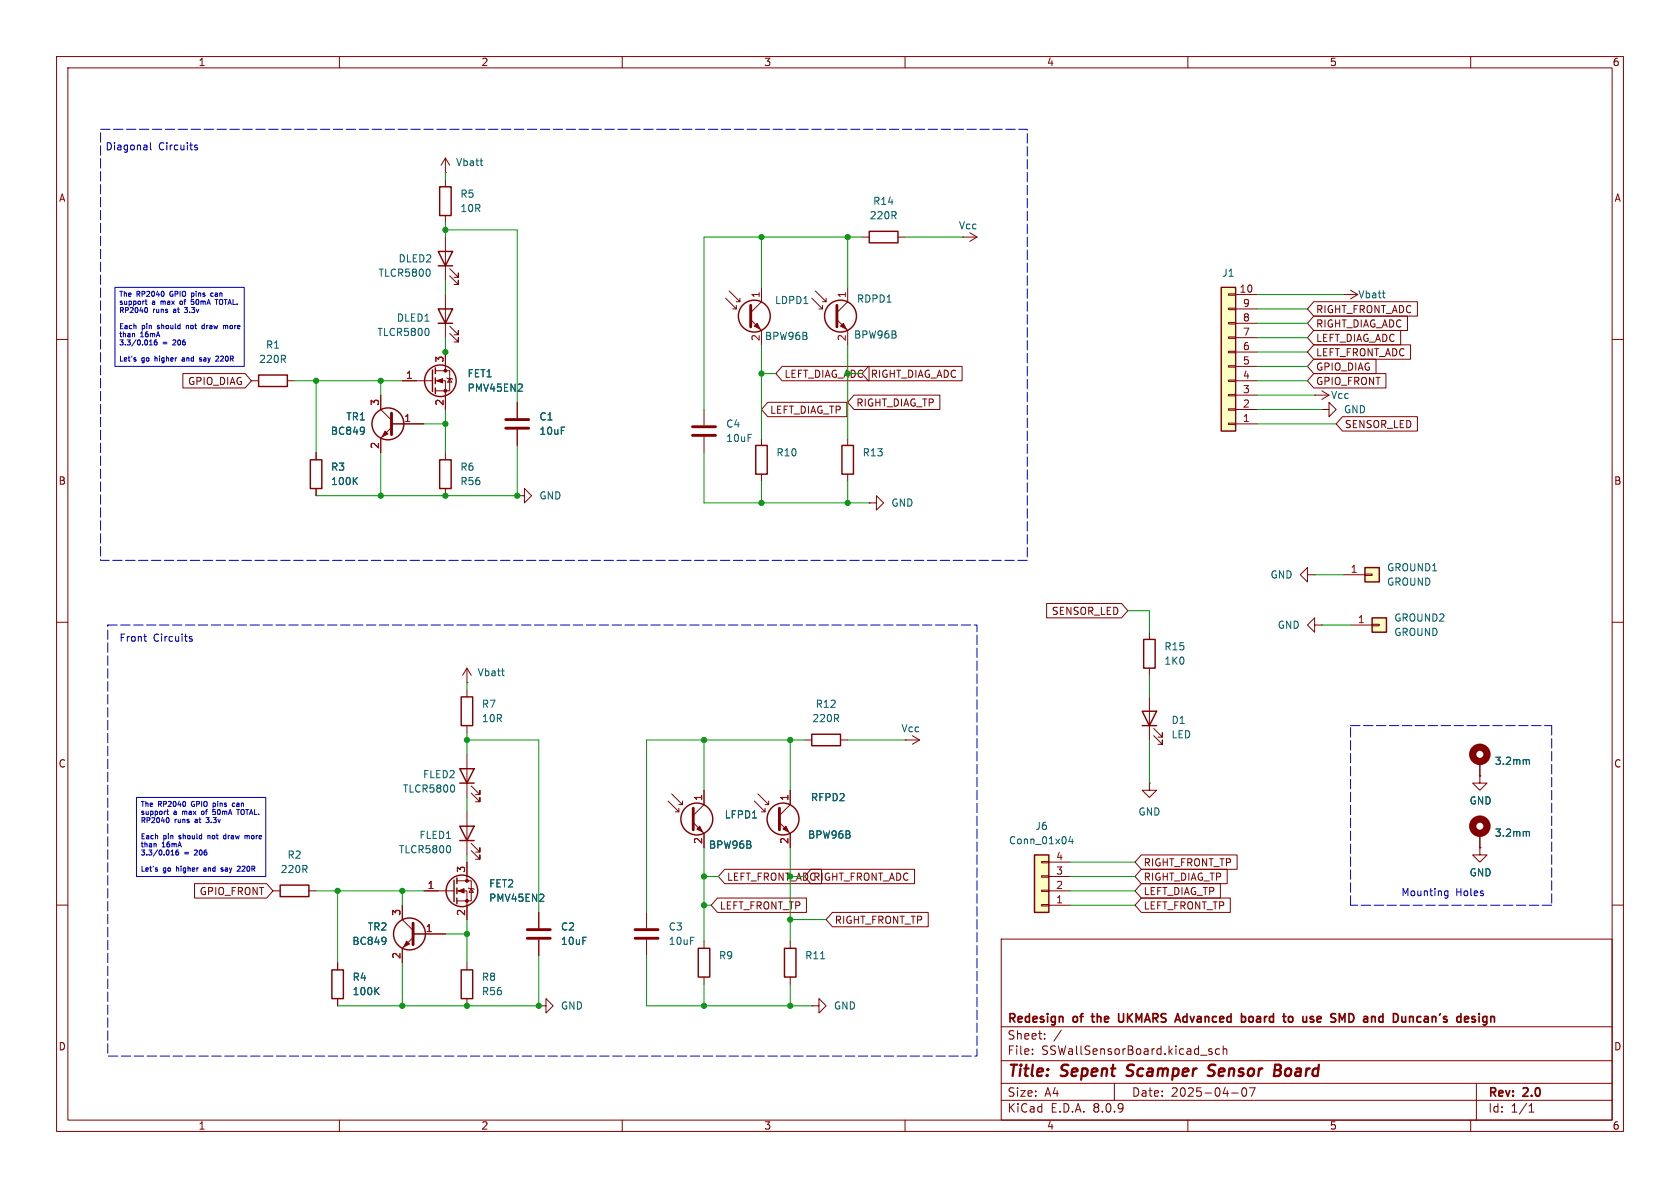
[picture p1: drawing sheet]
<svg xmlns="http://www.w3.org/2000/svg" width="297mm" height="210mm" viewBox="0 0 297 210" stroke-linecap="round" stroke-linejoin="round" font-family="sans-serif">
<g fill="none" stroke="#840000" stroke-width=".18">
<path d="M10 10h277v190h-277zM12 12h273v186h-273zM60 10v2M110 10v2M160 10v2M210 10v2M260 10v2M10 60h2M149.9 77.5v1.2M285 60h2M149.9 83.8v1.3M10 110h2"/>
<path d="M285 110h2M82.5 121.9v1.3M82.5 128.3v1.2M82.5 133.4v7.6M83.3 138.9l1.5 1.6v-.8v.8h-.7M139.7 139.7v2.5l-1.9 1.9M203.2 138.4v1.3h1.3l-1.3 1.3-1.3-1.3h1.3M203.2 138.4h.1M203.2 123.2v7.6M204 130l1.5 1.6v-.8v.8h-.8M204 128.8l1.5 1.5v-.8v.8h-.8M82.5 143.5v7.6"/>
<path d="M83.3 140.2l1.5 1.5v-.7v.7h-.7M83.3 150.4l1.5 1.5v-.8v.8h-.7M83.3 149.1l1.5 1.5v-.7v.7h-.7M133.3 141.6l2 1.9v-.6M134 140.3l1.9 1.9v-.6M134.6 143.5h.7M135.3 142.2h.6M137.8 145.4l1.9 1.9v2.6M10 160h2M82.5 170.2v1.3M82.5 176.5v1.3M124.5 166.4v1.2"/>
<path d="M124.5 172.7v1.3M139.7 166.4v1.2M139.7 172.7v1.3M143.5 177.8h1.3v-1.3l1.2 1.3-1.2 1.3v-1.3M143.5 177.8h.1M177 166h108v32h-108zM285 160h2M60 198v2M110 198v2M160 198v2M177 194.5h108M177 191.5h108"/>
<path d="M177 187.5h108M177 181.5h108M182.5 186.3v.1M182.5 185.5v.1M184.7 183.6v.1M184.7 182.8v.1M187.6 182.1l-1.3 2M197 191.5v3M210 198v2M214.2 185.5l-.3-.1-.2 .2v.2l.5 .2v.3h-.5M215.6 185.5l-.4-.1-.3 .3v.4l.1 .2h.6M216.2 185.5l.3-.1 .3 .1 .1 .9"/>
<path d="M216.2 184.9v1.5M217.7 193.2h1.2M219.7 192.4l.2-.1a.81 .81 0 0 1 .6 .6 .81 .81 0 0 1-.3 .8l-.2 .1a.81 .81 0 0 1-.3-1.4zM220.9 192.3h1l-.7 1.5M260 198v2M261 191.5v6.5M270.3 196.6h.9M270.3 195.5l.4-.4v1.5"/>
</g>
<path d="M199.1 190.1l.3 .1M199.4 188.4l-.1 .4 .1 .2M214.6 190a.85 .85 0 0 1-1.1 .1M214.6 188.2l-.7 .1a.46 .46 0 0 0-.2 .5 .46 .46 0 0 0 .3 .4l.6 .2M225.3 189.2h.7M225.5 188.2h.6a.49 .49 0 0 1 .4 .5 .49 .49 0 0 1-.5 .5M226 189.2l.3 .1a.58 .58 0 0 1-.3 .9h-.8" fill="none" stroke="#840000" stroke-width=".4"/>
<path d="M192.9 179.7h.6M197.8 179.2v1.2l.3 .3 .4-.1M221.4 179.8l-.3-.1-.3 .3v.4l.1 .2h.5M228.3 179.7l.3 .3v.4l-.3 .3M233.5 179.8l-.4-.1-.3 .2 .1 .7h.6M236.1 179.3l-.5-.1-.3 .3M239.1 179.3l-.6-.1v1.5l.6-.1M251.2 179.8l-.4-.1-.3 .3v.4l.1 .2h.6M262.8 179.8l-.4-.1-.3 .3v.4l.2 .2h.5M262.8 179.7v1.2l-.2 .3-.4-.1M233.6 180l-.8 .2M236.8 180.7v-1.5l.5 1.1 .5-1.1v1.5" fill="none" stroke="#840000" stroke-width=".3"/>
<g fill="none" stroke="#840000" stroke-width=".25">
<path d="M148.8 78.7h2.1v5.1h-2.1zM81.3 135.9h2.5l-1.3 2.5zM81.3 138.4h2.5M81.5 123.2h2.1v5.1h-2.1zM201.9 125.7h2.6l-1.3 2.6zM201.9 128.3h2.6M81.3 146.1h2.5l-1.3 2.5zM81.3 148.6h2.5M81.5 171.5h2.1v5h-2.1zM123.4 167.6h2.1v5.1h-2.1zM138.7 167.6h2v5.1h-2z"/>
<circle cx="138.4" cy="144.8" r="2.82"/>
</g>
<path d="M80.2 138.8l.2 .4-.2 .8M79.5 149.5l.2 .5-.2 .7M145.1 169.5h.7" fill="none" stroke="#006464" stroke-width=".18"/>
<path d="M137.8 142.9v3.8" fill="none" stroke="#840000" stroke-width=".51"/>
<path d="M138.4 146.6l.5-.5 .5 1z" fill="#840000" stroke="#840000" stroke-width=".18"/>
<path d="M215.9 50.8h2.5v25.4h-2.5z" fill="#ffffc2"/>
<g fill="none" stroke="#840000" stroke-width=".18">
<path d="M128.3 52.7l1.9 1.9v-.6M128.9 51.4l1.9 1.9v-.6M129.5 54.6h.7M130.2 53.3h.6M132.7 56.5l1.9 1.9v2.6M134.6 50.8v2.5l-1.9 1.9M217.2 51.9h1.2v.3h-1.2zM217.2 54.5h1.2v.2h-1.2zM217.2 57h1.2v.3h-1.2zM217.2 59.6h1.2v.2h-1.2zM218.4 52.1h3.8M218.4 59.7h3.8"/>
<path d="M218.4 57.2h3.8M218.4 54.6h3.8M44.4 67.3h1.3M50.8 67.3h1.3M67.3 69.9v2.5l1.9 1.9M69.2 75.6l-1.9 1.9v2.5M69.2 74.9h5.7M71.1 67.3h5.4M77 67.3h1.7v5.1M77 65.5h2.5v3.6h-2.5M78.7 62.2v3.3M79 66.8l.1 .1h.8l.1 .2"/>
<path d="M79.5 66.9l.4 .7h-.8zM217.2 62.1h1.2v.3h-1.2zM217.2 64.6h1.2v.3h-1.2zM217.2 67.2h1.2v.2h-1.2zM217.2 69.7h1.2v.3h-1.2zM217.2 72.3h1.2v.2h-1.2zM217.2 74.8h1.2v.3h-1.2zM218.4 74.9h3.8M218.4 72.4h3.8M218.4 69.9h3.8M218.4 67.3h3.8M218.4 64.8h3.8"/>
<path d="M218.4 62.2h3.8M55.9 80v1.3M55.9 86.4v1.2M78.7 80v1.3M78.7 86.4v1.2M153.7 88.9h1.2v-1.3l1.3 1.3-1.3 1.3v-1.3M153.7 88.9h.1"/>
</g>
<g fill="none" stroke="#840000" stroke-width=".25">
<path d="M215.9 50.8h2.5v25.4h-2.5zM45.7 66.3h5.1v2h-5.1zM76.5 65.4v3.8M77 65v1M77 66.8v1M77 68.6v1M54.9 81.3h2v5.1h-2zM77.7 81.3h2.1v5.1h-2.1z"/>
<circle cx="133.3" cy="55.9" r="2.82"/>
<circle cx="68.6" cy="74.9" r="2.82"/>
<circle cx="77.9" cy="67.3" r="2.79"/>
</g>
<path d="M132.7 54v3.8M69.2 73v3.8" fill="none" stroke="#840000" stroke-width=".51"/>
<g fill="#840000" stroke="#840000" stroke-width=".18">
<path d="M133.3 57.7l.6-.5 .5 1z"/>
<path d="M68.1 76.2l.5 .5-1 .5z"/>
<path d="M77.2 67.3l1-.4v.8z"/>
<circle cx="78.7" cy="69.1" r=".25"/>
<circle cx="78.7" cy="65.5" r=".25"/>
</g>
<path d="M64.3 75.6h.1a1.07 1.07 0 0 1-.2 1.1M64.4 76.1l-.1 .1M91.6 69.2h.7M92.3 68v.4M62.6 84.9l.6 .8M63.2 84.4l-.7 .7" fill="none" stroke="#006464" stroke-width=".18"/>
<path d="M182.9 151.1h2.5v10.2h-2.5z" fill="#ffffc2"/>
<g fill="none" stroke="#840000" stroke-width=".18">
<path d="M78.7 30.5h.1M78.7 27.9l-.7 1.3M78.7 27.9v2.6M78.7 31.8v1.2M78.7 38.1v1.3M78.7 27.9l.8 1.3M78.7 41.9v7.6M78.7 52.1v7.6M79.5 58.9l1.5 1.6v-.8v.8h-.7M79.5 57.7l1.5 1.5v-.8v.8h-.7M79.5 48.8l1.5 1.5v-.8v.8h-.7M79.5 47.5l1.5 1.5v-.7v.7h-.7"/>
<path d="M143.5 52.7l1.9 1.9v-.6M144.1 51.4l1.9 1.9v-.6M144.8 54.6h.6M145.4 53.3h.6M148 56.5l1.9 1.9v2.6M149.9 50.8v2.5l-1.9 1.9M152.4 41.9h1.3M158.7 41.9h1.3M170.2 41.9h.1M170.2 41.9h2.5M171.4 41.1l1.3 .8M172.7 41.9l-1.3 .8"/>
<path d="M237.5 52.1h.1M237.5 52.1h2.5M238.8 51.3l1.2 .8M240 52.1l-1.2 .7M91.4 71.1v2.8M91.4 75.9v2.8M124.5 72.4v2.8M124.5 77.2v2.8M134.6 77.5v1.2M91.4 87.6h1.3v-1.2l1.3 1.2-1.3 1.3v-1.3M91.4 87.6h.1M134.6 83.8v1.3"/>
<path d="M82.5 118.1l-.7 1.3M82.5 118.1v2.6M82.5 118.1l.8 1.3M82.5 120.7h.1M124.5 139.7v2.5l-1.9 1.9M142.2 130.8h1.3M148.6 130.8h1.3M160 130.8h.1M160 130.8h2.6M161.3 130l1.3 .8M162.6 130.8l-1.3 .8M48.3 157.5h1.2"/>
<path d="M54.6 157.5h1.3M74.9 157.5h5.4M80.8 157.5h1.7v5.1M80.8 155.7h2.5v3.6h-2.5M82.5 152.4v3.3M82.8 157l.1 .1h.8l.1 .1M83.3 157.1l.4 .6h-.8zM118.1 141.6l1.9 1.9v-.6M118.7 140.3l1.9 1.9v-.6M119.4 143.5h.6M120 142.2h.6M122.6 145.4l1.9 1.9v2.6"/>
<path d="M184.1 152.3h1.3v.2h-1.3zM184.1 154.8h1.3v.3h-1.3zM184.1 157.4h1.3v.2h-1.3zM184.1 159.9h1.3v.2h-1.3zM185.4 157.5h3.8M185.4 154.9h3.8M185.4 152.4h3.8M59.7 170.2v1.3M59.7 176.5v1.3M71.1 160v2.6l1.9 1.9M73 165.7l-1.9 1.9v2.6M73 165.1h5.7"/>
<path d="M95.2 177.8h1.3v-1.3l1.3 1.3-1.3 1.3v-1.3M95.2 177.8h.1M95.2 161.3v2.8M95.2 166.1v2.8M114.3 161.3v2.8M114.3 166.1v2.8M185.4 160h3.8"/>
</g>
<g fill="none" stroke="#840000" stroke-width=".25">
<path d="M77.7 33h2.1v5.1h-2.1zM77.5 54.6h2.5l-1.3 2.6zM77.5 44.5h2.5l-1.3 2.5zM77.5 57.2h2.5M77.5 47h2.5M153.7 40.9h5v2h-5zM133.6 78.7h2v5.1h-2zM143.5 129.8h5.1v2h-5.1zM49.5 156.5h5.1v2h-5.1zM80.3 155.6v3.8M80.8 155.2v1M80.8 157v1"/>
<path d="M80.8 158.8v1M182.9 151.1h2.5v10.2h-2.5zM58.7 171.5h2v5h-2z"/>
<circle cx="148.6" cy="55.9" r="2.82"/>
<circle cx="81.7" cy="157.5" r="2.79"/>
<circle cx="123.2" cy="144.8" r="2.82"/>
<circle cx="72.4" cy="165.1" r="2.82"/>
</g>
<g fill="none" stroke="#006464" stroke-width=".18">
<path d="M84.9 28.4h.4M85.2 29.3h.1M75.7 58.1l.1 .4-.1 .8M75.9 47.6l.1 .5-.1 .7M244.4 51.8h.5M244.7 52.6h.2M88.7 118.6h.5M89 119.5h.2M95.4 159.3h.7M96.1 158.2v.4M189.3 147.8l-.3 .9h.7M189.6 148.3v.9"/>
<path d="M66.5 175.1l.5 .7M67 174.6l-.7 .7M68.1 165.7l.1 .1a1.07 1.07 0 0 1-.2 1M68.2 166.2l-.1 .2"/>
</g>
<path d="M148 54v3.8M89.4 75.7h4.1M89.4 74.2h4.1M122.4 77h4.1M122.4 75.4h4.1M122.6 142.9v3.8M73 163.2v3.8M93.2 165.9h4.1M93.2 164.3h4.1M112.3 165.9h4M112.3 164.3h4" fill="none" stroke="#840000" stroke-width=".51"/>
<g fill="#840000" stroke="#840000" stroke-width=".18">
<path d="M71.9 166.4l.5 .5-1 .5z"/>
<path d="M81 157.5l1-.4v.8z"/>
<path d="M123.2 146.6l.5-.5 .5 1z"/>
<path d="M148.6 57.7l.5-.5 .5 1z"/>
<circle cx="82.5" cy="159.3" r=".25"/>
<circle cx="82.5" cy="155.7" r=".25"/>
</g>
<path d="M241.3 100.3h2.5v2.6h-2.5z" fill="#ffffc2"/>
<path d="M237.5 101.6h3.8M241.3 101.5h1.3v.2h-1.3zM261.6 137.2v1.2h1.3l-1.3 1.3-1.3-1.3h1.3M261.6 137.2h.1M261.6 134.6v2.6M261.6 149.9v1.2h1.3l-1.3 1.3-1.3-1.3h1.3M261.6 149.9h.1M261.6 147.3v2.6" fill="none" stroke="#840000" stroke-width=".18"/>
<path d="M241.3 100.3h2.5v2.6h-2.5z" fill="none" stroke="#840000" stroke-width=".25"/>
<g fill="none" stroke="#840000" stroke-width="1.3">
<circle cx="261.6" cy="133.3" r="1.27"/>
<circle cx="261.6" cy="146" r="1.27"/>
</g>
<path d="M270 134.3l.4 .2v.6M270 147l.4 .2v.6" fill="none" stroke="#006464" stroke-width=".18"/>
<path d="M242.6 109.2h2.5v2.6h-2.5z" fill="#ffffc2"/>
<g fill="none" stroke="#840000" stroke-width=".18">
<path d="M232.3 55.9h16.5v2.5h-16.5l-1.2-1.2zM232.3 53.3h18.3v2.6h-18.3l-1.2-1.3zM232.3 58.4h15.3v2.6h-15.3l-1.2-1.3zM32.3 66h11l1.1 1.3-1.1 1.3h-11zM67.3 69.9v2.5M67.3 77.5v2.5M69.2 74.9h5.7M71.1 67.3h2.6M78.7 62.2v2.6M78.7 69.9v2.5M91.4 71.1v2.8M91.4 75.9v2.8"/>
<path d="M135.7 71.1h14v2.6h-14l-1.1-1.3zM138.3 64.8h15.3v2.5h-15.3l-1.1-1.3zM151 69.8h15.2v2.6h-15.2l-1.1-1.3zM153.5 64.8h16.6v2.5h-16.6l-1.1-1.3zM232.3 61h17.1v2.5h-17.1l-1.2-1.3zM232.3 66h12.7v2.6h-12.7l-1.2-1.3zM232.3 63.5h11v2.5h-11l-1.2-1.2zM232.4 69.9h.1M232.4 69.9h2.5M233.7 72.4h1.2v-1.3l1.3 1.3-1.3 1.3v-1.3M233.7 72.4h.1M233.7 69.1l1.2 .8"/>
<path d="M234.9 69.9l-1.2 .7M237.3 73.7h13.3v2.5h-13.3l-1.1-1.3zM55.9 80v1.3M55.9 86.4v1.2M185 106.7h13.3l1.1 1.3-1.1 1.2h-13.3zM203.2 111.8v1.2M203.2 118.1v1.3M231.1 101.6v-1.3l-1.2 1.3 1.2 1.3v-1.3h1.3M232.4 101.6h.1M232.4 110.5v-1.3l-1.3 1.3 1.3 1.3v-1.3h1.3M233.7 110.5h.1M238.8 110.5h3.8"/>
<path d="M242.6 110.4h1.2v.2h-1.2zM124.5 139.7v2.5M139.7 139.7v2.5M261.6 137.2h.1M261.6 134.6v2.6M34.4 156.2h12.7l1.2 1.3-1.2 1.3h-12.7zM74.9 157.5h2.6M82.5 152.4v2.5M124.5 147.3v2.6M126.8 158.7h15.8v2.6h-15.8l-1.1-1.3zM128.1 153.7h17.1v2.5h-17.1l-1.1-1.3zM139.7 147.3v2.6"/>
<path d="M143.4 153.7h18.3v2.5h-18.3l-1.2-1.3zM201.8 158.7h15.7v2.6h-15.7l-1.1-1.3zM201.8 151.1h16.9v2.6h-16.9l-1.1-1.3zM201.8 153.7h15.2v2.5h-15.2l-1.1-1.3zM201.8 156.2h13.9v2.6h-13.9l-1.1-1.3zM261.6 149.9h.1M261.6 147.3v2.6M59.7 170.2v1.3M59.7 176.5v1.3M71.1 160v2.6M71.1 167.6v2.6M73 165.1h5.7"/>
<path d="M82.5 160v2.6M95.2 161.3v2.8M95.2 166.1v2.8M147.2 161.3h16.9v2.5h-16.9l-1.2-1.2z"/>
</g>
<path d="M202.2 113h2v5.1h-2zM242.6 109.2h2.5v2.6h-2.5z" fill="none" stroke="#840000" stroke-width=".25"/>
<g fill="none" stroke="#0000c2" stroke-width=".18">
<path d="M26.6 25.2v1.1l.2 .2M34.5 26l.4 .1v.2l-.1 .2-.4-.1M34.5 25.7h.4M20.3 50.8h22.9v14h-22.9zM23.7 59l.1 .1v.4M24.9 54.3l-.2 .7M25.8 52.9v.8l.2 .1M25.8 54.4a.47 .47 0 0 1 .3 .4 .47 .47 0 0 1-.3 .5M27.9 51.5l-.3 .6M31.5 54.4v.7M32 53.2l-.2 .2v.3l.3 .1M32.6 55.2l.4 .1"/>
<path d="M32.9 57.5v.6M33.2 54.4l-.3 .3M33.2 57.5l-.3 .1M33.8 53.7h.5M33.9 51.8v.9M33.9 52.3l.2 .1M33.9 54.4h.5l-.3 .3M34.1 51.8h-.2M34.3 52.9h-.5v.5l.3-.1M34.5 57.2v.8M36.1 57.6l-.2-.1-.2 .2 .1 .4h.3M36.1 57.2v.9"/>
<path d="M37.7 51.8h-.3l-.1 .2v.3h.4M38.8 53.2v.5M39.6 57.5l.3 .1M39.9 57.6l.1-.1 .3 .1M39.9 57.6v.5M23.9 63.5l.2 .2-.2 .1M23.9 63.2l.1 .1M24.1 60l-.8 1.2M26.4 61h.5M26.7 60.1v.9M27.3 60.3v.6h.4v-.4l-.3-.1-.1 .2M30.6 60.1h.4"/>
<path d="M31.5 60.1h.3M32.5 63.2l-.3 .1M32.5 63.5l-.3 .1v.2h.3M32.7 60.1h-.3M35.6 63.3l-.2-.1-.1 .2 .3 .2v.2h-.3M38.1 63h.4l.2 .2-.6 .6h.6M25.4 112.5h.5M25.7 113.3l.2 .1M33.5 112.6h.4M33.5 112.9l.4 .1 .1 .2-.2 .2-.3-.1M24.1 141h22.9v13.9h-22.9zM27.5 149.1l.1 .2v.4"/>
<path d="M27.7 153.7l.2 .1-.2 .2M27.7 153.4l.1 .1M27.9 150.2l-.8 1.2M28.7 144.5l-.2 .6M29.6 143.1v.8l.2 .1M29.6 144.5a.47 .47 0 0 1 .3 .5 .47 .47 0 0 1-.3 .4M30.2 151.1h.5M30.5 150.3v.8M31.1 150.5v.6h.4v-.5h-.3l-.1 .2M31.7 141.6l-.2 .7M34.4 150.3h.4M35.3 144.5v.8"/>
<path d="M35.4 150.3h.2M35.8 143.4l-.2 .2v.2l.3 .2M36.3 153.4l-.3 .1M36.3 153.7l-.3 .1v.2h.3M36.4 145.3l.4 .1M36.5 150.3h-.3M36.7 147.7v.6M37 144.5l-.3 .4M37 147.7l-.3 .1M37.6 143.9h.5M37.7 142v.9M37.7 142.5l.2 .1"/>
<path d="M37.7 144.5h.5l-.3 .4M37.9 142h-.2M38.1 143.1h-.5v.4l.3-.1M38.4 147.4v.8M39.4 153.5l-.2-.1-.1 .1 .3 .3v.2h-.3M39.9 147.7h-.2l-.2 .2 .1 .3h.3M39.9 147.4v.9M41.5 142h-.3l-.1 .1 .1 .4h.3M42 153.2l.3-.1 .2 .3-.6 .6h.6M42.6 143.4v.5M43.4 147.7l.3 .1M43.7 147.8l.1-.1 .3 .1"/>
<path d="M43.7 147.8v.5M255.4 158.2l.2 .1h.4M256 157.5v1l-.3 .3-.3-.1M256 157.6l-.4-.1-.2 .1"/>
</g>
<path d="M17.8 22.9h163.8v76.2h-163.8zM19 110.5h153.7v76.2h-153.7zM238.8 128.3h35.5M274.3 128.3v31.7M238.8 160v-31.7M274.3 160h-35.5" fill="none" stroke="#0000c2" stroke-width=".18" stroke-dasharray="1.7 .6"/>
<g fill="none" stroke="#009600" stroke-width=".18">
<path d="M78.7 30.5v1.3M78.7 39.4v2.5M78.7 49.5v2.6M78.7 59.7v3.8M78.7 40.6h12.7v30.5M134.6 41.9v8.9M149.9 41.9v8.9M152.4 41.9h-27.9v30.5M160 41.9h10.2M222.2 59.7h8.9M222.2 57.2h8.9M222.2 54.6h8.9"/>
<path d="M222.2 52.1h15.3M52.1 67.3h19M55.9 67.3v12.7M67.3 67.3v2.6M74.9 74.9h3.8M78.7 72.4v7.6M91.4 78.7v8.9h-35.5M134.6 61v16.5M134.6 66h2.6M149.9 61v16.5M222.2 69.9h10.2M222.2 67.3h8.9"/>
<path d="M222.2 64.8h8.9M222.2 74.9h14M222.2 62.2h8.9M222.2 72.4h11.5M67.3 80v7.6M124.5 80v8.9h29.2M134.6 85.1v3.8M149.9 85.1v3.8M199.4 108h3.8v3.8M203.2 119.4v3.8M232.4 101.6h5.1M233.7 110.5h5.1"/>
<path d="M82.5 130.8h12.7v30.5M82.5 120.7v1.2M82.5 129.5v3.9M124.5 130.8v8.9M139.7 130.8v8.9M142.2 130.8h-27.9v30.5M149.9 130.8h10.1M203.2 130.8v7.6M55.9 157.5h19M59.7 157.5v12.7M71.1 157.5v2.5M82.5 141v2.5"/>
<path d="M82.5 151.1v1.3M124.5 154.9h2.5M124.5 149.9v16.5M139.7 149.9v16.5M189.2 154.9h11.5M189.2 152.4h11.5M189.2 157.5h11.5M71.1 170.2v7.6M78.7 165.1h3.8M82.5 162.6v7.6M95.2 168.9v8.9h-35.5M114.3 168.9v8.9h29.2"/>
<path d="M124.5 160h1.2M124.5 174v3.8M139.7 174v3.8M139.7 162.6h6.3M189.2 160h11.5"/>
</g>
<g fill="none" stroke="#006464" stroke-width=".18">
<path d="M64.3 75.6h.1a1.07 1.07 0 0 1-.2 1.1M64.4 76.1l-.1 .1M91.6 69.2h.7M92.3 68v.4M62.6 84.9l.6 .8M63.2 84.4l-.7 .7M270 134.3l.4 .2v.6M95.4 159.3h.7M96.1 158.2v.4M270 147l.4 .2v.6M66.5 175.1l.5 .7M67 174.6l-.7 .7"/>
<path d="M68.1 165.7l.1 .1a1.07 1.07 0 0 1-.2 1M68.2 166.2l-.1 .2"/>
</g>
<g fill="#009600" stroke="#009600" stroke-width=".18">
<circle cx="55.9" cy="67.3" r=".46"/>
<circle cx="67.3" cy="87.6" r=".46"/>
<circle cx="82.5" cy="130.8" r=".46"/>
<circle cx="78.7" cy="87.6" r=".46"/>
<circle cx="91.4" cy="87.6" r=".46"/>
<circle cx="78.7" cy="74.9" r=".46"/>
<circle cx="71.1" cy="157.5" r=".46"/>
<circle cx="59.7" cy="157.5" r=".46"/>
<circle cx="134.6" cy="88.9" r=".46"/>
<circle cx="134.6" cy="41.9" r=".46"/>
<circle cx="149.9" cy="88.9" r=".46"/>
<circle cx="134.6" cy="66" r=".46"/>
<circle cx="82.5" cy="165.1" r=".46"/>
<circle cx="71.1" cy="177.8" r=".46"/>
<circle cx="95.2" cy="177.8" r=".46"/>
<circle cx="82.5" cy="177.8" r=".46"/>
<circle cx="139.7" cy="162.6" r=".46"/>
<circle cx="149.9" cy="41.9" r=".46"/>
<circle cx="139.7" cy="130.8" r=".46"/>
<circle cx="124.5" cy="130.8" r=".46"/>
<circle cx="139.7" cy="177.8" r=".46"/>
<circle cx="124.5" cy="177.8" r=".46"/>
<circle cx="124.5" cy="160" r=".46"/>
<circle cx="124.5" cy="154.9" r=".46"/>
<circle cx="78.7" cy="62.2" r=".46"/>
<circle cx="67.3" cy="67.3" r=".46"/>
<circle cx="78.7" cy="40.6" r=".46"/>
</g>
<g font-size="2.8" fill="#840000">
<text x="178" y="190.9">Title:</text>
<text x="187.7" y="190.9">Sepent</text>
<text x="200.1" y="190.9">Scamper</text>
<text x="215.3" y="190.9">Sensor</text>
<text x="227.7" y="190.9">Board</text>
</g>
<g font-size="2.1" fill="#840000">
<text x="178" y="184">Sheet:</text>
<text x="178" y="181.2">Redesign</text>
<text x="189.8" y="181.2">of</text>
<text x="193.8" y="181.2">the</text>
<text x="199" y="181.2">UKMARS</text>
<text x="209.8" y="181.2">Advanced</text>
<text x="221.9" y="181.2">board</text>
<text x="230" y="181.2">to</text>
<text x="234" y="181.2">use</text>
<text x="239.6" y="181.2">SMD</text>
<text x="246" y="181.2">and</text>
<text x="251.8" y="181.2">Duncan's</text>
<text x="263.7" y="181.2">design</text>
<text x="178" y="186.7">File:</text>
<text x="184.1" y="186.7">SSWallSensorBoard.kicad_sch</text>
<text x="178" y="196.9">KiCad</text>
<text x="178" y="194.1">Size:</text>
<text x="184.7" y="194.1">A4</text>
<text x="185.7" y="196.9">E.D.A.</text>
<text x="193.3" y="196.9">8.0.9</text>
<text x="200" y="194.1">Date:</text>
<text x="207" y="194.1">2025-04-07</text>
<text x="263" y="194.3">Rev:</text>
<text x="263" y="196.9">Id:</text>
<text x="267.1" y="196.9">1/1</text>
<text x="269.4" y="194.3">2.0</text>
</g>
<g font-size="1.8" fill="#840000">
<text x="35" y="11.9">1</text>
<text x="85" y="11.9">2</text>
<text x="135" y="11.9">3</text>
<text x="185" y="11.9">4</text>
<text x="235" y="11.9">5</text>
<text x="285" y="11.9">6</text>
<text x="10.3" y="35.9">A</text>
<text x="285.3" y="35.9">A</text>
<text x="232.6" y="58.1">RIGHT_DIAG_ADC</text>
<text x="232.6" y="55.6">RIGHT_FRONT_ADC</text>
<text x="232.6" y="63.2">LEFT_FRONT_ADC</text>
<text x="232.6" y="65.7">GPIO_DIAG</text>
<text x="232.6" y="60.6">LEFT_DIAG_ADC</text>
<text x="33.1" y="68.3">GPIO_DIAG</text>
<text x="232.6" y="68.3">GPIO_FRONT</text>
<text x="136" y="73.3">LEFT_DIAG_TP</text>
<text x="151.3" y="72.1">RIGHT_DIAG_TP</text>
<text x="237.6" y="75.9">SENSOR_LED</text>
<text x="10.3" y="85.9">B</text>
<text x="285.3" y="85.9">B</text>
<text x="185.8" y="108.9">SENSOR_LED</text>
<text x="10.3" y="135.9">C</text>
<text x="285.3" y="135.9">C</text>
<text x="143.7" y="155.9">RIGHT_FRONT_ADC</text>
<text x="202.1" y="153.4">RIGHT_FRONT_TP</text>
<text x="202.1" y="155.9">RIGHT_DIAG_TP</text>
<text x="35.2" y="158.4">GPIO_FRONT</text>
<text x="127.2" y="161">LEFT_FRONT_TP</text>
<text x="202.1" y="161">LEFT_FRONT_TP</text>
<text x="202.1" y="158.4">LEFT_DIAG_TP</text>
<text x="147.5" y="163.5">RIGHT_FRONT_TP</text>
<text x="10.3" y="185.9">D</text>
<text x="285.3" y="185.9">D</text>
<text x="35" y="199.9">1</text>
<text x="85" y="199.9">2</text>
<text x="135" y="199.9">3</text>
<text x="185" y="199.9">4</text>
<text x="235" y="199.9">5</text>
<text x="285" y="199.9">6</text>
</g>
<g font-size="1.8" fill="#0000c2">
<text x="18.6" y="26.8">Diagonal</text>
<text x="28" y="26.8">Circuits</text>
<text x="21" y="113.6">Front</text>
<text x="27.1" y="113.6">Circuits</text>
<text x="247.6" y="158.5">Mounting</text>
<text x="257.3" y="158.5">Holes</text>
</g>
<g font-size="1.8" fill="#006464">
<text x="80.5" y="29.6">Vbatt</text>
<text x="81.3" y="35.2">R5</text>
<text x="81.3" y="37.7">10R</text>
<text x="153.7" y="39">220R</text>
<text x="154.3" y="36.4">R14</text>
<text x="169.4" y="40.7">Vcc</text>
<text x="70.4" y="46.6">DLED2</text>
<text x="66.8" y="49.1">TLCR5800</text>
<text x="136.9" y="53.9">LDPD1</text>
<text x="151.4" y="53.7">RDPD1</text>
<text x="216" y="49.1">J1</text>
<text x="240" y="52.9">Vbatt</text>
<text x="66.6" y="59.6">TLCR5800</text>
<text x="70.1" y="57.1">DLED1</text>
<text x="45.7" y="64.4">220R</text>
<text x="46.9" y="61.8">R1</text>
<text x="135.1" y="60.3">BPW96B</text>
<text x="150.9" y="60">BPW96B</text>
<text x="82.6" y="66.9">FET1</text>
<text x="82.6" y="69.4">PMV45EN2</text>
<text x="235.2" y="70.7">Vcc</text>
<text x="58.4" y="77.1">BC849</text>
<text x="61.1" y="74.5">TR1</text>
<text x="95.3" y="74.5">C1</text>
<text x="95.3" y="77.1">10uF</text>
<text x="128.3" y="75.8">C4</text>
<text x="237.5" y="73.3">GND</text>
<text x="58.4" y="83.4">R3</text>
<text x="81.3" y="83.4">R6</text>
<text x="128.3" y="78.3">10uF</text>
<text x="137.2" y="80.9">R10</text>
<text x="152.4" y="80.9">R13</text>
<text x="58.4" y="86">100K</text>
<text x="81.3" y="86">R56</text>
<text x="95.3" y="88.5">GND</text>
<text x="157.5" y="89.8">GND</text>
<text x="245.1" y="101.2">GROUND1</text>
<text x="224.5" y="102.5">GND</text>
<text x="245.1" y="103.7">GROUND</text>
<text x="225.8" y="111.4">GND</text>
<text x="246.4" y="112.6">GROUND</text>
<text x="246.4" y="110.1">GROUND2</text>
<text x="84.3" y="119.7">Vbatt</text>
<text x="205.7" y="115.2">R15</text>
<text x="205.7" y="117.7">1K0</text>
<text x="85.1" y="125.3">R7</text>
<text x="144.1" y="125.3">R12</text>
<text x="85.1" y="127.9">10R</text>
<text x="143.5" y="127.9">220R</text>
<text x="159.3" y="129.6">Vcc</text>
<text x="207" y="128.2">D1</text>
<text x="207" y="130.7">LED</text>
<text x="74.7" y="137.8">FLED2</text>
<text x="264.2" y="135.4">3.2mm</text>
<text x="71.1" y="140.3">TLCR5800</text>
<text x="143.3" y="141.8">RFPD2</text>
<text x="259.7" y="142.4">GND</text>
<text x="74.1" y="148.5">FLED1</text>
<text x="128" y="144.9">LFPD1</text>
<text x="142.8" y="148.4">BPW96B</text>
<text x="178.3" y="149.5">Conn_01x04</text>
<text x="183" y="146.9">J6</text>
<text x="201.2" y="144.4">GND</text>
<text x="264.2" y="148.1">3.2mm</text>
<text x="49.5" y="154.5">220R</text>
<text x="50.7" y="152">R2</text>
<text x="70.4" y="151">TLCR5800</text>
<text x="125.2" y="150.2">BPW96B</text>
<text x="259.7" y="155.1">GND</text>
<text x="86.4" y="157.1">FET2</text>
<text x="86.4" y="159.6">PMV45EN2</text>
<text x="62.2" y="167.2">BC849</text>
<text x="64.9" y="164.7">TR2</text>
<text x="99.1" y="164.7">C2</text>
<text x="99.1" y="167.2">10uF</text>
<text x="118.1" y="164.7">C3</text>
<text x="118.1" y="167.2">10uF</text>
<text x="62.2" y="173.6">R4</text>
<text x="85.1" y="173.6">R8</text>
<text x="127" y="169.8">R9</text>
<text x="142.2" y="169.8">R11</text>
<text x="62.2" y="176.1">100K</text>
<text x="85.1" y="176.1">R56</text>
<text x="99.1" y="178.7">GND</text>
<text x="147.3" y="178.7">GND</text>
</g>
<g font-size="1.8" fill="#a90000">
<text x="134.4" y="52.8" transform="rotate(-90 134.4 52.8)">1</text>
<text x="149.6" y="52.8" transform="rotate(-90 149.6 52.8)">1</text>
<text x="219" y="51.8">10</text>
<text x="219.6" y="59.4">7</text>
<text x="219.6" y="56.9">8</text>
<text x="219.6" y="54.4">9</text>
<text x="78.5" y="64.2" transform="rotate(-90 78.5 64.2)">3</text>
<text x="134.4" y="60.4" transform="rotate(-90 134.4 60.4)">2</text>
<text x="149.6" y="60.4" transform="rotate(-90 149.6 60.4)">2</text>
<text x="219.6" y="64.5">5</text>
<text x="219.6" y="62">6</text>
<text x="67.1" y="71.8" transform="rotate(-90 67.1 71.8)">3</text>
<text x="71.7" y="67.1">1</text>
<text x="78.5" y="71.8" transform="rotate(-90 78.5 71.8)">2</text>
<text x="219.6" y="69.6">3</text>
<text x="219.6" y="67.1">4</text>
<text x="71.4" y="74.7">1</text>
<text x="219.6" y="74.7">1</text>
<text x="219.6" y="72.1">2</text>
<text x="67.1" y="79.4" transform="rotate(-90 67.1 79.4)">2</text>
<text x="238.7" y="101.3">1</text>
<text x="240" y="110.2">1</text>
<text x="124.2" y="141.7" transform="rotate(-90 124.2 141.7)">1</text>
<text x="139.4" y="141.7" transform="rotate(-90 139.4 141.7)">1</text>
<text x="124.2" y="149.3" transform="rotate(-90 124.2 149.3)">2</text>
<text x="139.4" y="149.3" transform="rotate(-90 139.4 149.3)">2</text>
<text x="82.3" y="154.4" transform="rotate(-90 82.3 154.4)">3</text>
<text x="186.6" y="154.7">3</text>
<text x="186.6" y="152.1">4</text>
<text x="70.9" y="162" transform="rotate(-90 70.9 162)">3</text>
<text x="75.5" y="157.2">1</text>
<text x="82.3" y="162" transform="rotate(-90 82.3 162)">2</text>
<text x="186.6" y="159.8">1</text>
<text x="186.6" y="157.2">2</text>
<text x="75.2" y="164.8">1</text>
<text x="70.9" y="169.6" transform="rotate(-90 70.9 169.6)">2</text>
</g>
<g font-size="1.8" fill="#009600">
<text x="138.6" y="67">LEFT_DIAG_ADC RIGHT_DIAG_ADC</text>
<text x="128.4" y="155.9">LEFT_FRONT_ADC</text>
</g>
<g font-size="1.2" fill="#0000c2">
<text x="21" y="52.8">The</text>
<text x="24.2" y="52.8">RP2040</text>
<text x="30.3" y="52.8">GPIO</text>
<text x="34.4" y="52.8">pins</text>
<text x="38.1" y="52.8">can</text>
<text x="21" y="54.2">support</text>
<text x="21" y="55.7">RP2040</text>
<text x="21" y="58.5">Each</text>
<text x="21" y="60">than</text>
<text x="24.9" y="60">16mA</text>
<text x="25.1" y="58.5">pin</text>
<text x="26.9" y="54.2">a</text>
<text x="27.1" y="55.7">runs</text>
<text x="28.1" y="58.5">should</text>
<text x="28.7" y="54.2">max</text>
<text x="30.9" y="55.7">at</text>
<text x="32.4" y="54.2">of</text>
<text x="33.2" y="55.7">3.3v</text>
<text x="33.5" y="58.5">not</text>
<text x="34.6" y="54.2">50mA</text>
<text x="36.5" y="58.5">draw</text>
<text x="39.2" y="54.2">TOTAL.</text>
<text x="40.6" y="58.5">more</text>
<text x="21" y="61.4">3.3/0.016</text>
<text x="21" y="64.3">Let's</text>
<text x="25.1" y="64.3">go</text>
<text x="27.6" y="64.3">higher</text>
<text x="28.8" y="61.4">=</text>
<text x="30.9" y="61.4">206</text>
<text x="32.7" y="64.3">and</text>
<text x="36.1" y="64.3">say</text>
<text x="39.3" y="64.3">220R</text>
<text x="24.8" y="143">The</text>
<text x="28" y="143">RP2040</text>
<text x="34.1" y="143">GPIO</text>
<text x="38.2" y="143">pins</text>
<text x="41.9" y="143">can</text>
<text x="24.8" y="144.4">support</text>
<text x="24.8" y="145.8">RP2040</text>
<text x="24.8" y="148.7">Each</text>
<text x="28.9" y="148.7">pin</text>
<text x="30.7" y="144.4">a</text>
<text x="30.9" y="145.8">runs</text>
<text x="31.9" y="148.7">should</text>
<text x="32.5" y="144.4">max</text>
<text x="34.8" y="145.8">at</text>
<text x="36.2" y="144.4">of</text>
<text x="37" y="145.8">3.3v</text>
<text x="37.3" y="148.7">not</text>
<text x="38.4" y="144.4">50mA</text>
<text x="40.3" y="148.7">draw</text>
<text x="43" y="144.4">TOTAL.</text>
<text x="44.4" y="148.7">more</text>
<text x="24.8" y="150.1">than</text>
<text x="24.8" y="151.6">3.3/0.016</text>
<text x="24.8" y="154.4">Let's</text>
<text x="28.7" y="150.1">16mA</text>
<text x="28.9" y="154.4">go</text>
<text x="31.5" y="154.4">higher</text>
<text x="32.6" y="151.6">=</text>
<text x="34.7" y="151.6">206</text>
<text x="36.6" y="154.4">and</text>
<text x="39.9" y="154.4">say</text>
<text x="43.1" y="154.4">220R</text>
</g>
</svg>
